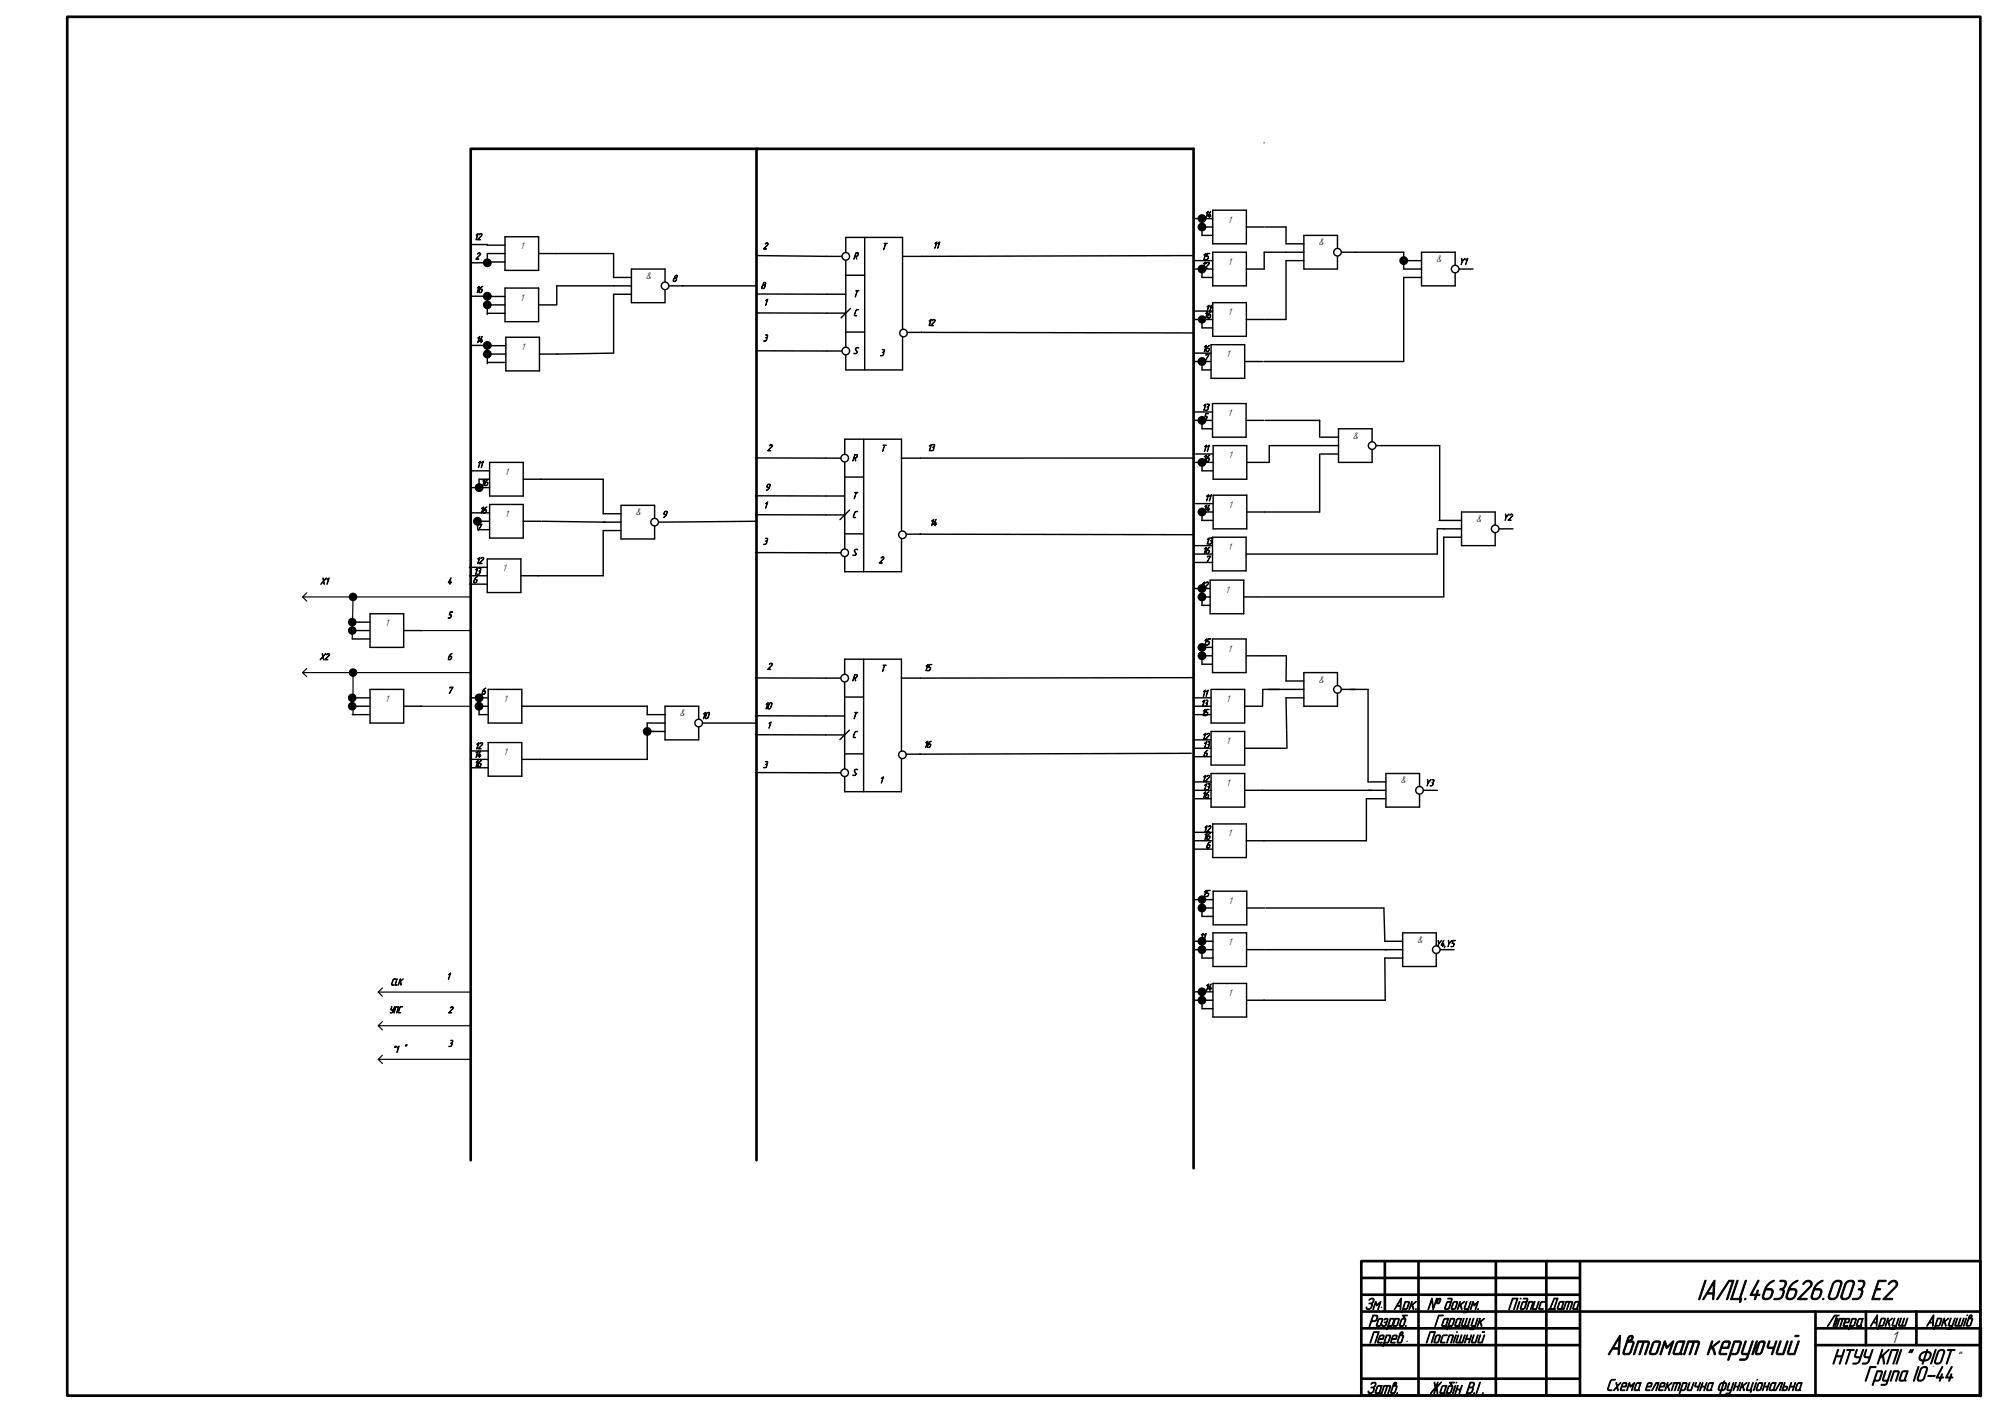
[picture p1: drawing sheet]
<svg xmlns="http://www.w3.org/2000/svg" width="594mm" height="420mm" viewBox="0 0 594 420" stroke-linecap="round" stroke-linejoin="round" font-family="sans-serif">
<g fill="none" stroke="#000" stroke-width=".79">
<path d="M225 44.2h-85v300.8M225 345v-300.7h130v303.1M404.9 375h184.1v40h-184.1zM411.9 375v15M421.9 375v40M444.9 375v40M459.9 375v40M469.9 375v40M404.9 385h65M404.9 380h65M404.9 395h65M404.9 400h65"/>
<path d="M404.9 390h183.9M540 395h49.2M540 400h49M540 390v25M555 390v10M570 390v10M589 395v-390h-569v410h569M404.9 410h65"/>
</g>
<path d="M589 395v20" fill="none" stroke="#000" stroke-width="1.1"/>
<g fill="none" stroke="#000" stroke-width=".35">
<path d="M90 177.5h50M91.2 176.3l-1.2 1.2 1.2 1.2M105 177.5l-.2 12.5M91.2 198.8l-1.2 1.2 1.2 1.2M125 187.5h15M90 200h50M105 200v12.5M125 210h15M112.5 295h27.5M113.7 293.8l-1.2 1.2 1.2 1.2M112.5 305h27.5M112.5 315h27.5"/>
<path d="M113.7 303.8l-1.2 1.2 1.2 1.2M113.7 313.8l-1.2 1.2 1.2 1.2"/>
<circle cx="105" cy="177.5" r="1.1"/>
<circle cx="105" cy="200" r="1.1"/>
</g>
<g fill="#000">
<circle cx="105" cy="177.5" r="1.1"/>
<circle cx="105" cy="200" r="1.1"/>
</g>
<path d="M575 406.2v.1" fill="none" stroke="#000" stroke-width=".3"/>
<path d="M245.9 76.2h5.7M251.6 70.6h16.8v39.4h-16.8zM257.2 70.6v39.4M245.9 104.4h5.7" fill="none" stroke="#000" stroke-width=".42"/>
<circle cx="251.6" cy="76.2" r="1.13" fill="#fff"/>
<circle cx="251.6" cy="76.2" r="1.13" fill="none" stroke="#000" stroke-width=".42"/>
<circle cx="251.6" cy="104.4" r="1.13" fill="#fff"/>
<g fill="none" stroke="#000" stroke-width=".42">
<path d="M268.4 76.2h5.7M245.9 87.5h5.7M245.9 93.1h5.7M251.6 81.9h5.6M251.6 98.7h5.6M253 91.7l-2.8 2.8"/>
<circle cx="251.6" cy="104.4" r="1.13"/>
</g>
<circle cx="268.7" cy="99" r="1.13" fill="#fff"/>
<g fill="none" stroke="#000" stroke-width=".42">
<path d="M355 76l-80.9 .2M274.1 98.7l-4.3 .1M274.1 98.8l80.9 .2M245.6 136.2h5.6M251.2 130.6h16.9v39.4h-16.9zM256.9 130.6v39.4M245.6 164.4h5.6"/>
<circle cx="268.7" cy="99" r="1.13"/>
</g>
<circle cx="251.2" cy="136.2" r="1.13" fill="#fff"/>
<circle cx="251.2" cy="136.2" r="1.13" fill="none" stroke="#000" stroke-width=".42"/>
<circle cx="251.2" cy="164.4" r="1.13" fill="#fff"/>
<g fill="none" stroke="#000" stroke-width=".42">
<path d="M268.1 136.2h5.7M245.6 147.5h5.6M245.6 153.1h5.6M251.2 141.9h5.7M251.2 158.7h5.7M252.6 151.7l-2.8 2.8"/>
<circle cx="251.2" cy="164.4" r="1.13"/>
</g>
<circle cx="268.4" cy="159" r="1.13" fill="#fff"/>
<g fill="none" stroke="#000" stroke-width=".42">
<path d="M355 136.2h-81.2M273.8 158.7l-4.3 .1M273.8 158.8l81.2 .2M251.2 196h16.9v39.4h-16.9zM256.9 196v39.4M245.6 201.6h5.6M245.6 229.8h5.6"/>
<circle cx="268.4" cy="159" r="1.13"/>
</g>
<circle cx="251.2" cy="201.6" r="1.13" fill="#fff"/>
<circle cx="251.2" cy="201.6" r="1.13" fill="none" stroke="#000" stroke-width=".42"/>
<circle cx="251.2" cy="229.8" r="1.13" fill="#fff"/>
<g fill="none" stroke="#000" stroke-width=".42">
<path d="M245.6 212.9h5.6M245.6 218.5h5.6M251.2 207.3h5.7M252.6 217.1l-2.8 2.8M268.1 201.6h5.6M251.2 224.2h5.7"/>
<circle cx="251.2" cy="229.8" r="1.13"/>
</g>
<circle cx="268.4" cy="224.4" r="1.13" fill="#fff"/>
<g fill="none" stroke="#000" stroke-width=".42">
<path d="M140.3 72.7h4.7M144.9 75.4h5.3M144.9 72.9h5.3M144.9 77.9h5.3M144.9 75.6v2.5h-4.6M150.2 70.4h10v10h-10zM160.2 75.4h5.3M187.8 80h10v10h-10zM225 76l20.9 .2M140.3 88.1h4.6v5.4M144.9 90.7h5.3M144.9 88.2h5.3"/>
<path d="M144.9 93.2h5.3M150.2 85.7h10v10h-10zM160.2 90.7h5.3M197.8 85h27.2M225 87.4l20.9 .1M225 93.1h20.9M140.3 102.7h4.6v5.4M145.2 105.3h5.2M145.2 102.8h5.2M145.2 107.8h5.2M150.4 100.3h10.1v10h-10.1zM160.5 105.3h5.2"/>
<path d="M225 104.3l20.9 .1M224.7 136.2h20.9M224.7 147.4l20.9 .1M224.7 153.1h20.9M224.7 164.3l20.9 .1M224.7 212.8l20.9 .1M224.7 218.5h20.9M224.7 201.6h20.9M355 201.5l-81.3 .1M224.7 229.7l20.9 .1M273.7 224.2l-4.2 .1M354.3 224l-80.6 .3"/>
<path d="M357.5 294.9v5"/>
<circle cx="144.9" cy="78.1" r="1.1"/>
<circle cx="144.9" cy="88.1" r="1.1"/>
<circle cx="144.9" cy="90.7" r="1.1"/>
<circle cx="144.9" cy="105.3" r="1.1"/>
<circle cx="144.9" cy="102.7" r="1.1"/>
<circle cx="142.5" cy="210" r="1.1"/>
<circle cx="268.4" cy="224.4" r="1.13"/>
<circle cx="357.5" cy="279.9" r="1.1"/>
<circle cx="357.5" cy="294.9" r="1.1"/>
<circle cx="357.5" cy="282.4" r="1.1"/>
<circle cx="357.5" cy="297.4" r="1.1"/>
</g>
<g fill="#000">
<circle cx="144.9" cy="78.1" r="1.1"/>
<circle cx="144.9" cy="88.1" r="1.1"/>
<circle cx="144.9" cy="90.7" r="1.1"/>
<circle cx="144.9" cy="105.3" r="1.1"/>
<circle cx="144.9" cy="102.7" r="1.1"/>
<circle cx="142.5" cy="210" r="1.1"/>
<circle cx="357.5" cy="279.9" r="1.1"/>
<circle cx="357.5" cy="294.9" r="1.1"/>
<circle cx="357.5" cy="282.4" r="1.1"/>
<circle cx="357.5" cy="297.4" r="1.1"/>
</g>
<path d="M550 395h.1" fill="none" stroke="#000" stroke-width=".3"/>
<circle cx="197.8" cy="85" r="1.13" fill="#fff"/>
<g fill="none" stroke="#000" stroke-width=".42">
<path d="M165.4 75.4h17.1M182.5 75.6v6.9h5.3M187.8 85h-22.2v5.7M187.8 87.5h-5.3v17.5l-16.9 .3M140.3 140h5.3M145.6 137.5h10v10h-10zM140.3 145h5.3M140.3 152.5h5.3M140.9 155h4.7M142.3 157.5h3.3M142.5 142.5h3.1M145.6 150h10v10h-10z"/>
<path d="M155.6 142.5h5.3M155.6 155h5.3M184.7 150.3h10v10h-10zM225 155l-29.2 .3M139.6 171.2h5.3M139.6 168.7h5.3M139.6 173.7h5.3M144.9 166.2h10v10h-10zM154.9 171.2h5.3"/>
<circle cx="197.8" cy="85" r="1.13"/>
</g>
<circle cx="194.7" cy="155.3" r="1.13" fill="#fff"/>
<g fill="none" stroke="#000" stroke-width=".42">
<path d="M142 155l.1 2.5M142.5 142.5v2.5M160.7 142.5h18.7v10.3h5.3M161.2 155l18.8 .3M179.4 155.3h5.3M184.7 157.8h-5.3v13.4h-19.4M139.9 207.5h5.3M142.5 210h2.7M142.5 212.5h2.7M145.2 205h10v10h-10zM155.2 210h5.3M197.8 210h10v10h-10z"/>
<path d="M207.8 215h17.2M139.9 225.8h5.3M139.9 223.3h5.3M139.9 228.3h5.3M145.2 220.8h10v10h-10zM155.2 225.8h5.3"/>
<circle cx="194.7" cy="155.3" r="1.13"/>
</g>
<circle cx="207.8" cy="215" r="1.13" fill="#fff"/>
<g fill="none" stroke="#000" stroke-width=".42">
<path d="M355 77.5h5.7M355.5 80h5.2M355.5 65h5.2M357.5 65v5h3.2M357.5 80v2.5h3.2M357.5 67.5h3.2M360.7 62.5h10v10h-10zM360.7 75h10v10h-10zM370.7 80h5.3M370.7 67.5h5.3M355.5 95h5.2M355.5 92.5h5.2"/>
<path d="M357.5 95v2.5h3.2M360.7 90h10v10h-10zM370.7 95h5.3M355 107.5h5.2M355 105h5.2M357.5 107.5v2.5h2.7M360.2 102.5h10v10h-10zM370.2 107.5h5.3M355.4 125h5.2M355.4 122.5h5.2M355.6 137.5h5.2M355.6 135h5.2"/>
<path d="M357.5 125v2.5h3.1M357.5 137.5v2.5h3.3M360.6 120h10v10h-10zM360.8 132.5h10v10h-10zM370.6 125h5.3M370.8 137.5h6.7M355.6 149.8h5.2M356.4 152.2h4.4M357.4 154.7h3.4M357.5 152.2v2.5M360.6 159.7h10v10h-10zM360.8 147.2h10v10.1h-10z"/>
<path d="M370.8 152.2h5.3M355 175h4.9M355.4 164.8h5.2M355.4 162.2h5.2M355.4 167.2h5.2M357.5 175v5h2.4M357.5 177.5h2.4M359.9 172.5h10v10h-10zM369.9 177.5h5.3M370.6 164.8h5.3M104.8 187.5h5.3M104.8 185h5.3"/>
<path d="M104.8 190h5.3M110.1 182.5h10v10h-10zM120.1 187.5h5.3M356.4 192.5h4.2M357.5 192.5v5h3.1M357.5 195h3.1M360.6 190h10v10h-10zM370.6 195h5.3M104.8 212.5h5.3M104.8 210h5.3M104.8 207.5h5.3M110.1 205h10v10h-10z"/>
<path d="M120.1 210h5.3M142.5 207.5v5M160.7 210h31.8v2.5h5.3M192.5 217.5h5.3M197.8 215h-5.3v10.8h-32M354.9 207.5h5.3M354.9 220h5.3M355 210h5.2M355 212.5h5.2M360.2 205h10v10h-10zM360.2 217.5h10v10h-10zM370.2 210h5.3"/>
<path d="M355 235h5.2M355 232.5h5.2M355 222.5h5.2M355 237.5h5.2M355 225h5.2M360.2 230h10v10h-10zM370.2 235h5.3M370.2 222.5h5.3M355 252.5h5.7M355.4 247.5h5.3M355.5 250h5.2M360.7 245h10v10h-10z"/>
<path d="M370.7 250h5.3M355.5 279.9h5.3M355.5 267.5h5.3M357.5 267.5v5h3.3M357.5 279.9v5h3.3M357.5 270h3.3M360.8 277.4h10v10h-10zM360.8 265h10v10h-10zM370.8 270h5.3M417.2 277.4h10v10h-10zM355.5 297.4h5.3M355.5 294.9h5.3"/>
<path d="M355.5 282.4h5.3M357.5 299.9h3.3M360.8 292.4h10v10h-10zM370.8 297.4h5.3M370.8 282.4h5.3M427.2 282.4h5.3"/>
<circle cx="142" cy="155" r="1.1"/>
<circle cx="142.5" cy="145" r="1.1"/>
<circle cx="357.5" cy="195" r="1.1"/>
<circle cx="357.5" cy="192.5" r="1.1"/>
<circle cx="142.5" cy="207.5" r="1.1"/>
<circle cx="192.5" cy="217.5" r="1.1"/>
<circle cx="207.8" cy="215" r="1.13"/>
</g>
<g fill="#000">
<circle cx="142" cy="155" r="1.1"/>
<circle cx="142.5" cy="145" r="1.1"/>
<circle cx="104.8" cy="187.5" r="1.1"/>
<circle cx="104.8" cy="185" r="1.1"/>
<circle cx="357.5" cy="195" r="1.1"/>
<circle cx="357.5" cy="192.5" r="1.1"/>
<circle cx="104.8" cy="207.5" r="1.1"/>
<circle cx="104.8" cy="210" r="1.1"/>
<circle cx="142.5" cy="207.5" r="1.1"/>
<circle cx="192.5" cy="217.5" r="1.1"/>
</g>
<g fill="none" stroke="#000" stroke-width=".35">
<circle cx="104.8" cy="187.5" r="1.1"/>
<circle cx="104.8" cy="185" r="1.1"/>
<circle cx="104.8" cy="207.5" r="1.1"/>
<circle cx="104.8" cy="210" r="1.1"/>
</g>
<circle cx="427.2" cy="282.4" r="1.13" fill="#fff"/>
<g fill="none" stroke="#000" stroke-width=".42">
<path d="M412.2 230h10v10h-10zM422.2 235h5.3M411.9 279.9h5.3M411.9 282.4h5.3M411.9 284.9h5.3"/>
<circle cx="427.2" cy="282.4" r="1.13"/>
</g>
<circle cx="422.2" cy="235" r="1.13" fill="#fff"/>
<g fill="none" stroke="#000" stroke-width=".42">
<path d="M387.8 200h10v10h-10zM397.8 205h5.3M406.4 237.5h5.8M406.9 232.5h5.3M406.9 235h5.3"/>
<circle cx="422.2" cy="235" r="1.13"/>
</g>
<circle cx="397.8" cy="205" r="1.13" fill="#fff"/>
<g fill="none" stroke="#000" stroke-width=".42">
<path d="M398.1 127.5h10v10h-10zM408.1 132.5h5.3M382.5 202.5h5.3M382.5 205h5.3M382.5 207.5h5.3"/>
<circle cx="397.8" cy="205" r="1.13"/>
</g>
<circle cx="408.1" cy="132.5" r="1.13" fill="#fff"/>
<g fill="none" stroke="#000" stroke-width=".42">
<path d="M392.8 130h5.3M392.8 132.5h5.3M392.8 135h5.3M434.7 152.2h10v10h-10zM444.7 157.3h5.3"/>
<circle cx="408.1" cy="132.5" r="1.13"/>
</g>
<circle cx="444.7" cy="157.3" r="1.13" fill="#fff"/>
<g fill="none" stroke="#000" stroke-width=".42">
<path d="M422.8 75h10v10h-10zM432.8 80h5.3M428 154.7h6.7M429.4 157.3h5.3M429.4 159.7h5.3"/>
<circle cx="444.7" cy="157.3" r="1.13"/>
</g>
<circle cx="432.8" cy="80" r="1.13" fill="#fff"/>
<g fill="none" stroke="#000" stroke-width=".42">
<path d="M387.8 70h10v10h-10zM397.8 75h5.3M417.5 77.5h5.3M417.5 80h5.3M417.5 82.5h5.3"/>
<circle cx="432.8" cy="80" r="1.13"/>
</g>
<circle cx="397.8" cy="75" r="1.13" fill="#fff"/>
<g fill="none" stroke="#000" stroke-width=".42">
<path d="M376.3 67.5h6.2v5h5.3M387.8 75h-11.8v5M387.8 77.5h-5.3v17.5h-6.3M403.1 75h14.4v5M417.5 82.5v25h-41.6M376.3 125h16.2v5M392.5 135v17.2h-16.4M392.8 132.5h-15.3v5M413.4 132.5h14.8v22.1M429.4 159.7v17.8h-53.9M429.4 157.3l-1.9-.1v7.6h-51.4M376 195h6.5"/>
<path d="M382.6 195l-.1 7.5M382.5 205h-6.9l-.1 5M382.5 207.5l.3 15M401.6 205h5.3v27.5M375.4 235h32.4M375.7 222.5h6.8M406.4 237.5v12.5h-30.5M376.5 270h35.1l.3 9.9M376.3 282.4h36.2M411.9 284.9l.1 12.5h-36.1"/>
<circle cx="376" cy="42.4" r=".04"/>
<circle cx="357.5" cy="65" r="1.1"/>
<circle cx="357.5" cy="67.5" r="1.1"/>
<circle cx="397.8" cy="75" r="1.13"/>
<circle cx="417.5" cy="77.5" r="1.1"/>
<circle cx="357.5" cy="95" r="1.04"/>
<circle cx="357.5" cy="80" r="1.1"/>
<circle cx="357.5" cy="107.5" r="1.1"/>
<circle cx="357.5" cy="125" r="1.1"/>
<circle cx="357.5" cy="137.5" r="1.1"/>
<circle cx="357.5" cy="152.2" r="1.1"/>
<circle cx="357.5" cy="177.5" r="1.1"/>
<circle cx="357.5" cy="175" r="1.1"/>
<circle cx="357.5" cy="270" r="1.1"/>
<circle cx="357.5" cy="267.5" r="1.05"/>
</g>
<g fill="#000">
<circle cx="376" cy="42.4" r=".04"/>
<circle cx="357.5" cy="65" r="1.1"/>
<circle cx="357.5" cy="67.5" r="1.1"/>
<circle cx="417.5" cy="77.5" r="1.1"/>
<circle cx="357.5" cy="95" r="1.04"/>
<circle cx="357.5" cy="80" r="1.1"/>
<circle cx="357.5" cy="107.5" r="1.1"/>
<circle cx="357.5" cy="125" r="1.1"/>
<circle cx="357.5" cy="137.5" r="1.1"/>
<circle cx="357.5" cy="152.2" r="1.1"/>
<circle cx="357.5" cy="177.5" r="1.1"/>
<circle cx="357.5" cy="175" r="1.1"/>
<circle cx="357.5" cy="270" r="1.1"/>
<circle cx="357.5" cy="267.5" r="1.05"/>
</g>
<g font-size="8.9">
<text x="504.7" y="386.5">ІАЛЦ.463626.003 Е2</text>
<text x="477.9" y="402.8">Автомат керуючий</text>
</g>
<g font-size="6.7">
<text x="544.8" y="405.6">НТУУ КПІ ” ФІОТ</text>
<text x="554.4" y="410.7">Група ІО-44</text>
</g>
<g font-size="5.2">
<text x="405.9" y="389.4">Зм</text>
<text x="414.4" y="389.4">Арк.</text>
<text x="424.4" y="389.4">№ докум.</text>
<text x="448.5" y="389.4">Підпис</text>
<text x="460.4" y="389.4">Дата</text>
<text x="407" y="394.4">Розроб.</text>
<text x="426.5" y="394.4">Гаращук</text>
<text x="543.2" y="394.4">Літера</text>
<text x="556" y="394.4">Аркуш</text>
<text x="572.8" y="394.4">Аркушів</text>
<text x="407.2" y="399.4">Перев</text>
<text x="423.9" y="399.3">Поспішний</text>
<text x="562.4" y="399.4">1</text>
<text x="581.6" y="405.2">“</text>
<text x="477.7" y="413.5">Схема електрична функціональна</text>
<text x="406.4" y="414.4">Затв.</text>
<text x="425.2" y="414.4">Жабін В.І .</text>
</g>
<g font-size="3.5">
<text x="410.4" y="389">.</text>
<text x="418" y="398.9">.</text>
</g>
<g font-size="3">
<text x="358.1" y="64.7">14</text>
<text x="141" y="71.3">12</text>
<text x="365.2" y="66.2">1</text>
<text x="141.3" y="77.1">2</text>
<text x="154.7" y="74.1">1</text>
<text x="226.9" y="74.1">2</text>
<text x="253.7" y="77.1">R</text>
<text x="262.2" y="74.3">T</text>
<text x="277.4" y="73.8">11</text>
<text x="357.4" y="77.2">15</text>
<text x="392.1" y="72.9">&amp;</text>
<text x="427.1" y="77.9">&amp;</text>
<text x="192.1" y="82.9">&amp;</text>
<text x="199.9" y="83.7">8</text>
<text x="357.3" y="79.8">12</text>
<text x="365.2" y="78.7">1</text>
<text x="433.9" y="78.7">Y1</text>
<text x="141.3" y="87">16</text>
<text x="154.7" y="89.4">1</text>
<text x="226.3" y="85.8">8</text>
<text x="253.7" y="88.3">T</text>
<text x="227.1" y="90.8">1</text>
<text x="253.8" y="94">C</text>
<text x="358" y="94.6">16</text>
<text x="358.4" y="92.6">11</text>
<text x="365.2" y="93.7">1</text>
<text x="141.5" y="101.9">14</text>
<text x="226.9" y="101.5">3</text>
<text x="275.7" y="96.9">12</text>
<text x="155" y="104">1</text>
<text x="253.7" y="105.2">S</text>
<text x="261.7" y="105.8">3</text>
<text x="357.6" y="104.6">16</text>
<text x="357.9" y="107.2">7</text>
<text x="364.7" y="106.2">1</text>
<text x="357.4" y="122">13</text>
<text x="357.8" y="124.8">5</text>
<text x="365.1" y="123.7">1</text>
<text x="402.4" y="130.4">&amp;</text>
<text x="228.1" y="134.1">2</text>
<text x="253.4" y="137.1">R</text>
<text x="261.9" y="134.3">T</text>
<text x="275.8" y="134.1">13</text>
<text x="357.6" y="137.2">16</text>
<text x="357.6" y="134.2">11</text>
<text x="365.3" y="136.2">1</text>
<text x="141.7" y="139">11</text>
<text x="150.1" y="141.2">1</text>
<text x="143" y="144.4">16</text>
<text x="227.5" y="145.8">9</text>
<text x="253.4" y="148.3">T</text>
<text x="358.2" y="149">11</text>
<text x="142.6" y="152.6">16</text>
<text x="150.1" y="153.7">1</text>
<text x="189" y="153.2">&amp;</text>
<text x="196.9" y="153.9">9</text>
<text x="227.1" y="151.1">1</text>
<text x="253.5" y="154">C</text>
<text x="357.7" y="152">14</text>
<text x="365.3" y="151">1</text>
<text x="439" y="155.2">&amp;</text>
<text x="447" y="154.7">Y2</text>
<text x="141.7" y="157.8">7</text>
<text x="226.9" y="161.9">3</text>
<text x="276.5" y="156.3">14</text>
<text x="358.4" y="161.8">13</text>
<text x="141.5" y="167.6">12</text>
<text x="253.4" y="165.2">S</text>
<text x="261.3" y="167.5">2</text>
<text x="357.6" y="164.6">16</text>
<text x="358.4" y="167.2">7</text>
<text x="365.1" y="163.5">1</text>
<text x="95.2" y="173.8">X1</text>
<text x="133" y="173.7">4</text>
<text x="140.6" y="173.3">6</text>
<text x="140.8" y="170.8">13</text>
<text x="149.4" y="169.9">1</text>
<text x="357.1" y="174.9">12</text>
<text x="364.4" y="176.2">1</text>
<text x="133.1" y="183.8">5</text>
<text x="114.6" y="186.2">1</text>
<text x="357.7" y="191.8">15</text>
<text x="95" y="196.2">X2</text>
<text x="133" y="196.2">6</text>
<text x="365.1" y="193.7">1</text>
<text x="228.1" y="199.1">2</text>
<text x="253.4" y="202.5">R</text>
<text x="261.9" y="199.7">T</text>
<text x="274.8" y="199.5">15</text>
<text x="392.1" y="202.9">&amp;</text>
<text x="114.6" y="208.7">1</text>
<text x="133" y="206.2">7</text>
<text x="143.1" y="206.5">6</text>
<text x="149.7" y="208.7">1</text>
<text x="357.3" y="207.1">11</text>
<text x="364.7" y="208.7">1</text>
<text x="202.1" y="212.9">&amp;</text>
<text x="208.6" y="213.7">10</text>
<text x="227.2" y="210.8">10</text>
<text x="253.4" y="213.7">T</text>
<text x="357" y="210.1">13</text>
<text x="357.2" y="212.8">15</text>
<text x="228.1" y="216.6">1</text>
<text x="253.5" y="219.4">C</text>
<text x="357.4" y="219.9">12</text>
<text x="364.7" y="221.2">1</text>
<text x="141" y="225.2">14</text>
<text x="141.2" y="222.7">12</text>
<text x="149.7" y="224.5">1</text>
<text x="274.7" y="222.3">16</text>
<text x="357.6" y="222.4">13</text>
<text x="357.8" y="225">6</text>
<text x="141" y="228">16</text>
<text x="226.9" y="228.3">3</text>
<text x="253.4" y="230.6">S</text>
<text x="261.5" y="232.9">1</text>
<text x="357.4" y="232.4">12</text>
<text x="364.7" y="233.7">1</text>
<text x="416.5" y="232.9">&amp;</text>
<text x="423.8" y="233.7">Y3</text>
<text x="357.4" y="237.3">16</text>
<text x="357.6" y="234.9">13</text>
<text x="357.8" y="247.4">12</text>
<text x="357.8" y="249.6">16</text>
<text x="365.2" y="248.7">1</text>
<text x="358.6" y="252.2">6</text>
<text x="357.5" y="266.6">15</text>
<text x="365.3" y="268.7">1</text>
<text x="356.7" y="279.4">11</text>
<text x="365.3" y="281.1">1</text>
<text x="421.5" y="280.3">&amp;</text>
<text x="426.9" y="281.5">Y4,Y5</text>
<text x="116.2" y="293">CLK</text>
<text x="132.8" y="291.2">1</text>
<text x="358.3" y="294.5">14</text>
<text x="365.3" y="296.2">1</text>
<text x="115.7" y="301.2">УПС</text>
<text x="133.2" y="301.2">2</text>
<text x="133.3" y="311.2">3</text>
<text x="116.7" y="313">“1 ”</text>
</g>
</svg>
